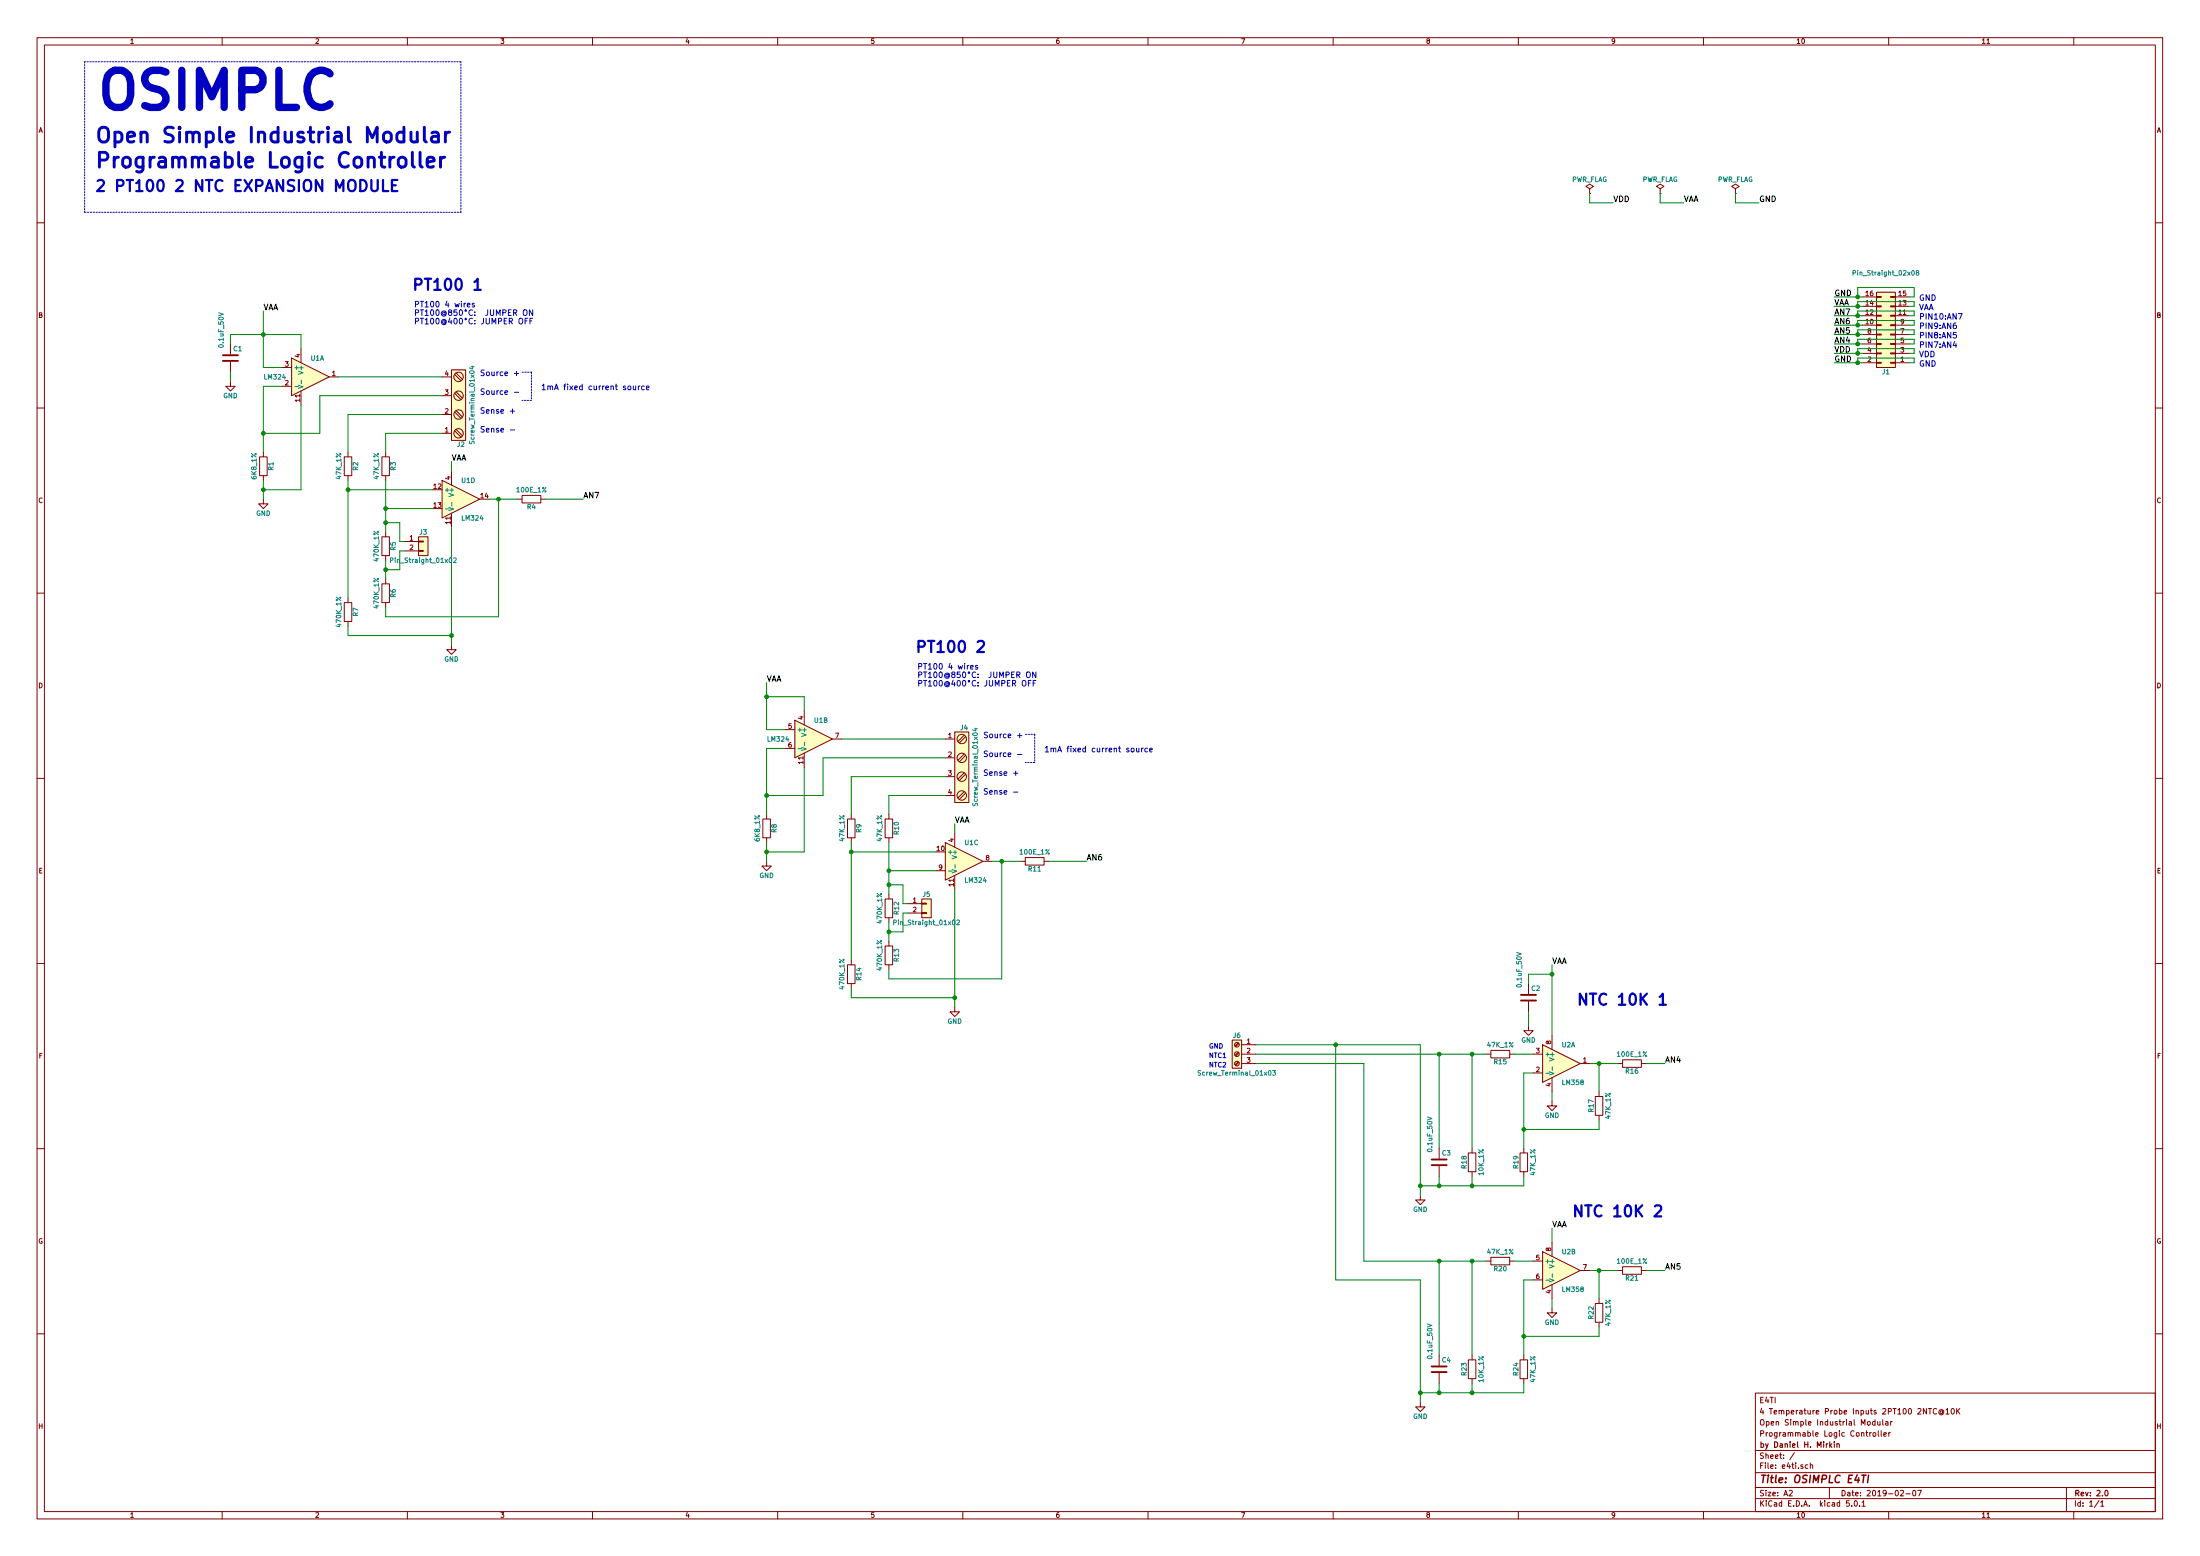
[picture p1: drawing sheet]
<svg xmlns="http://www.w3.org/2000/svg" width="594mm" height="420mm" viewBox="0 0 594 420" stroke-linecap="round" stroke-linejoin="round" font-family="sans-serif">
<g fill="none" stroke="#840000" stroke-width=".27">
<path d="M10 10.2h574v400h-574zM12 12.2h570v396h-570zM60 10.2v2M110 10.2v2M160 10.2v2M210 10.2v2M260 10.2v2M310 10.2v2M360 10.2v2M410 10.2v2M460 10.2v2M510 10.2v2"/>
<path d="M536.5 11.8h.8M560 10.2v2M429.3 51l1-.7-1-.6-1.1 .6 1.1 .7v1.2M429.3 52.2h.1M448.3 51l1-.7-1-.6-1 .6 1 .7v1.2M448.3 52.2h.1M468.6 51l1-.7-1-.6-1 .6 1 .7v1.2M468.6 52.2h.1M10 60.2h2M506.7 78.9h5.1v20.3h-5.1zM582 60.2h2M62.2 92.9v2.8"/>
<path d="M62.2 97.7v2.8M76.2 99.2h2.5M78.7 96.7l10.2 5.1-10.2 5zM81.3 94.1v3.9M121.9 99.9h3.8v19h-3.8zM502.9 98h3.8M502.9 87.8h3.8M502.9 85.3h3.8M502.9 82.7h3.8M502.9 80.2h3.8M502.9 95.4h3.8M502.9 92.9h3.8"/>
<path d="M502.9 90.3h3.8M506.7 80.1h1.3v.2h-1.3zM506.7 82.6h1.3v.2h-1.3zM506.7 85.1h1.3v.3h-1.3zM506.7 87.7h1.3v.2h-1.3zM506.7 90.2h1.3v.3h-1.3zM506.7 92.8h1.3v.2h-1.3zM506.7 95.3h1.3v.2h-1.3zM506.7 97.8h1.3v.3h-1.3zM510.5 80.1h1.3v.2h-1.3zM510.5 82.6h1.3v.2h-1.3zM510.5 85.1h1.3v.3h-1.3z"/>
<path d="M510.5 87.7h1.3v.2h-1.3zM510.5 90.2h1.3v.3h-1.3zM510.5 92.8h1.3v.2h-1.3zM510.5 95.3h1.3v.2h-1.3zM510.5 97.8h1.3v.3h-1.3zM511.8 98h3.8M511.8 87.8h3.8M511.8 85.3h3.8M511.8 82.7h3.8M511.8 80.2h3.8M511.8 95.4h3.8M511.8 92.9h3.8"/>
<path d="M511.8 90.3h3.8M10 110.2h2M62.2 103v1.3h1.3l-1.3 1.3-1.2-1.3h1.2M76.2 104.3h2.5M81.3 105.6v3.8M88.9 101.8h2.5M119.4 101.8h2.5M119.4 117h2.5M119.4 111.9h2.5M119.4 106.8h2.5M122.8 106.2l1.7 1.7M122.8 116.4l1.7 1.6"/>
<path d="M122.8 101.1l1.7 1.7M122.8 111.3l1.7 1.6M123.2 100.8l1.6 1.6M123.2 110.9l1.6 1.7M123.2 105.8l1.6 1.7M123.2 116l1.6 1.6M582 110.2h2M70.1 123.4h2v5h-2zM71.1 134.8v1.3h1.3l-1.3 1.2-1.3-1.2h1.3M71.1 122.1v1.3M71.1 128.4v1.3M93 123.4h2v5h-2z"/>
<path d="M94 122.1v1.3M94 128.4v1.3M103.1 123.4h2.1v5h-2.1zM104.1 122.1v1.3M104.1 128.4v1.3M119.4 129.7l10.1 5.1-10.1 5.1zM121.9 127.2v3.8M121.9 138.6v3.8M139.7 134.8h1.3M141 133.8h5v2h-5zM146 134.8h1.3M103.1 157.6h2.1v5.1h-2.1z"/>
<path d="M103.1 144.9h2.1v5.1h-2.1zM104.1 143.7v1.2M104.1 150v1.3M104.1 156.4v1.2M109.2 146.2h3.8M109.2 148.8h3.8M113 144.9h2.6v5.1h-2.6zM113 148.6h1.3v.3h-1.3zM113 146.1h1.3v.2h-1.3zM10 160.2h2M93 162.7h2v5.1h-2zM94 161.5v1.2"/>
<path d="M94 167.8v1.3M104.1 162.7v1.3M121.9 174.2v1.2h1.3l-1.3 1.3-1.3-1.3h1.3M582 160.2h2M212.1 197h2.5M214.6 194.5l10.2 5.1-10.2 5zM217.2 191.9v3.8M224.8 199.6h2.5M255.3 199.6h2.5M257.8 197.7h3.8v19h-3.8zM260.3 198.5l-1.6 1.7M260.7 198.9l-1.6 1.7"/>
<path d="M10 210.2h2M207 219.9v1.2M212.1 202.1h2.5M217.2 203.4v3.8M229.9 219.9v1.2M240 219.9v1.2M255.3 204.6h2.5M255.3 209.7h2.5M255.3 214.8h2.5M260.3 208.7l-1.6 1.7M260.3 213.8l-1.6 1.6M260.3 203.6l-1.6 1.7"/>
<path d="M260.7 214.2l-1.6 1.6M260.7 204l-1.6 1.7M260.7 209.1l-1.6 1.6M582 210.2h2M206 221.1h2v5.1h-2zM207 232.6v1.2h1.3l-1.3 1.3-1.3-1.3h1.3M207 226.2v1.3M228.9 221.1h2v5.1h-2zM229.9 226.2v1.3M239 221.1h2v5.1h-2zM240 226.2v1.3M252.7 235.1h2.6"/>
<path d="M255.3 227.5l10.1 5.1-10.1 5.1zM257.8 225v3.8M257.8 236.4v3.8M265.4 232.6h2.6M275.6 232.6h1.3M276.9 231.6h5v2h-5zM281.9 232.6h1.3M229.9 259.2v1.3M239 255.4h2v5.1h-2zM239 242.7h2v5.1h-2zM240 241.5v1.2M240 247.8v1.3"/>
<path d="M240 254.2v1.2M245.1 244h3.8M245.1 246.5h3.8M248.9 242.7h2.6v5.1h-2.6zM248.9 246.4h1.3v.3h-1.3zM248.9 243.9h1.3v.2h-1.3zM10 260.2h2M228.9 260.5h2v5.1h-2zM229.9 265.6v1.3M240 260.5v1.3M257.8 271.9v1.3h1.3l-1.3 1.3-1.3-1.3h1.3M412.7 277v1.3h1.3l-1.3 1.3-1.2-1.3h1.2"/>
<path d="M412.7 265.6v2.8M412.7 270.4v2.8M419.1 279.6v3.8M582 260.2h2M332.7 280.8h2.6v7.7h-2.6zM334.4 286.7l-.9 .8M334.4 284.1l-.9 .9M334.4 281.6l-.9 .8M334.5 286.9l-.8 .8M334.5 284.3l-.8 .9M334.5 281.8l-.8 .8M335.3 284.6h3.8"/>
<path d="M335.3 287.2h3.8M335.3 282.1h3.8M401.3 284.6h1.3M402.6 283.6h5.1v2.1h-5.1zM407.7 284.6h1.2M414 284.6h2.6M414 289.7h2.6M416.6 282.1l10.1 5.1-10.1 5.1zM419.1 297.3v1.3h1.3l-1.3 1.3-1.3-1.3h1.3M419.1 291v3.8M426.7 287.2h2.6M430.8 296.1h2v5.1h-2z"/>
<path d="M431.8 294.8v1.3M436.9 287.2h1.2M438.1 286.2h5.1v2h-5.1zM443.2 287.2h1.3M10 310.2h2M388.6 310v2.8M388.6 314.9v2.8M396.5 311.3h2v5.1h-2zM397.5 310v1.3M397.5 316.4v1.3M410.5 311.3h2v5.1h-2zM411.5 310v1.3"/>
<path d="M411.5 316.4v1.3M431.8 301.2v1.2M582 310.2h2M383.5 322.7v1.3h1.3l-1.3 1.3-1.2-1.3h1.2M402.6 339.5h5.1v2h-5.1zM416.6 338l10.1 5.1-10.1 5zM419.1 335.4v3.9M401.3 340.5h1.3M407.7 340.5h1.2M414 340.5h2.6M414 345.6h2.6M419.1 353.2v1.3h1.3l-1.3 1.3-1.3-1.3h1.3"/>
<path d="M419.1 346.9v3.8M426.7 343.1h2.6M430.8 352h2v5h-2zM431.8 350.7v1.3M431.8 357v1.3M436.9 343.1h1.2M438.1 342.1h5.1v2h-5.1zM443.2 343.1h1.3M10 360.2h2M383.5 378.6v1.3h1.3l-1.3 1.3-1.2-1.3h1.2M388.6 365.9v2.8M388.6 370.8v2.7"/>
<path d="M396.5 367.2h2v5.1h-2zM397.5 365.9v1.3M397.5 372.3v1.2M410.5 367.2h2v5.1h-2zM411.5 365.9v1.3M411.5 372.3v1.2M474 376.2h108v32h-108zM582 360.2h2M474 397.7h108M474 391.7h108M484.6 392.2l-1.3 2M488.2 395.6l-.4-.1-.3 .3 .1 .6h.6"/>
<path d="M488.8 395.6h.6l.1 .9M488.8 395v1.5M504.3 384h.7v.7h-.7zM504.9 386.8v1M505.3 386.8l-.4 .3M505.8 387h.7v.7h-.7zM506.3 383.9l-.4-.1-.3 .3 .1 .6 .6 .1M506.3 383.3v1.5M507 383.8l.1 1 .6-.1M507.2 386.3v1.3l.2 .2M507.7 383.8v1M508 386.3v1.3l.2 .2"/>
<path d="M508.4 383.3v1.3l.2 .2M508.7 387.3l.7-.1-.1-.3-.4-.1-.2 .2 .1 .7h.5M509.2 383.9h.6v.9M509.8 384.2l-.7 .3 .2 .3h.5M510 386.8v1M510.5 386.8l-.5 .3M510.5 383.8v1M511 383.8l-.5 .3M520.8 380.3h.8M523 380.5a.67 .67 0 0 0-1 .6 .67 .67 0 0 0 1 .6M524.5 381.1a.37 .37 0 0 0-.5 0 .37 .37 0 0 0 0 .5 .37 .37 0 0 0 .5 0M524.5 381l.2 .6a.67 .67 0 0 0-.1-.9 .67 .67 0 0 0-.9 0 .67 .67 0 0 0-.1 .9 .7 .7 0 0 0 1.1 .2"/>
<path d="M525.4 380.8l.5-.5v1.5M525.4 381.8h.9M527 380.5l.2-.2a.8 .8 0 0 1 .6 .8 .8 .8 0 0 1-.6 .7l-.3-.5zM528.4 380.3v1.5M528.6 381l.6 .8M529.2 380.3l-.8 .9M60 408.2v2M110 408.2v2M160 408.2v2M210 408.2v2M260 408.2v2M310 408.2v2"/>
<path d="M360 408.2v2M410 408.2v2M460 408.2v2M474 404.7h108M474 401.7h108M483.1 402.6l.6-.2 .3 .5-.9 1h.9M494 401.7v3M499.3 405.2h-.7v.7h.7v.7h-.7M500 406.6v.1M500.8 405.4l.2-.2a.8 .8 0 0 1 .6 .8 .8 .8 0 0 1-.6 .7l-.3-.5zM502.2 406.6v.1M502.8 405.7l.5-.5v1.5"/>
<path d="M502.8 406.7h.9M510 408.2v2M513.2 402.6l.6-.2 .2 .5-.9 1h.9M514.7 403.4h1.1M516.6 402.6l.2-.2a.81 .81 0 0 1 .5 .8 .81 .81 0 0 1-.5 .7l-.3-.5zM517.8 402.4h1l-.6 1.5M536.5 409.7h.8M558 401.7v6.5M560 408.2v2M566.8 405.1l-1.2 2M567.3 405.7l.4-.5v1.5M567.3 406.7h.8"/>
<circle cx="123.8" cy="117" r="1.27"/>
<circle cx="123.8" cy="101.8" r="1.27"/>
<circle cx="123.8" cy="111.9" r="1.27"/>
<circle cx="123.8" cy="106.8" r="1.27"/>
<circle cx="259.7" cy="199.6" r="1.27"/>
<circle cx="259.7" cy="209.7" r="1.27"/>
<circle cx="259.7" cy="214.8" r="1.27"/>
<circle cx="259.7" cy="204.6" r="1.27"/>
<circle cx="334" cy="282.1" r=".63"/>
<circle cx="334" cy="287.2" r=".63"/>
<circle cx="334" cy="284.6" r=".63"/>
</g>
<path d="M494.2 390.3l.5 .5M494.7 389.8l-.6 .6M495.3 389.3v.2M495.3 389.8v1M496 390l.6-.1 .1 .9M496 389.8v1M568.5 402.6l.2-.2a.8 .8 0 0 1 .6 .8 .8 .8 0 0 1-.6 .7l-.3-.5z" fill="none" stroke="#840000" stroke-width=".3"/>
<path d="M502.7 398.3h1.2M503.3 398.3l-.2 2M504.6 398.3l-.3 2" fill="none" stroke="#840000" stroke-width=".41"/>
<g fill="#ffffc2" stroke="#ffffc2" stroke-width=".27">
<path d="M506.7 78.9h5.1v20.3h-5.1z"/>
<path d="M78.7 96.7l10.2 5.1-10.2 5z"/>
<path d="M119.4 129.7l10.1 5.1-10.1 5.1z"/>
<path d="M121.9 99.9h3.8v19h-3.8z"/>
<path d="M113 144.9h2.6v5.1h-2.6z"/>
<path d="M332.7 280.8h2.6v7.7h-2.6z"/>
<path d="M255.3 227.5l10.1 5.1-10.1 5.1z"/>
<path d="M257.8 197.7h3.8v19h-3.8z"/>
<path d="M248.9 242.7h2.6v5.1h-2.6z"/>
<path d="M416.6 282.1l10.1 5.1-10.1 5.1z"/>
<path d="M416.6 338l10.1 5.1-10.1 5z"/>
<path d="M214.6 194.5l10.2 5.1-10.2 5z"/>
</g>
<g fill="none" stroke="#008484" stroke-width=".27">
<path d="M500.4 73.7h.6v-.5l-.6-.2v1.3M517.7 73.6l-.3-.3 .5-.3 .3 .3-.1 .2-.7 .3 .3 .5 .5-.2-.3-.5M127.2 99h.8M127.6 98.8v.8l-.9-.3M79.6 104.4h1M80.6 104l1.2 .4-1.2 .5M81.4 102.6v1M126.8 119.1v.6l.5 .1a.5 .5 0 0 1 .2-.5 .5 .5 0 0 1 .5-.1v.6M120.2 137.4h1M121.2 137l1.3 .5-1.3 .4M122 135.7v.9M105.4 151.3l.7-.1v-.4l-.7-.2v1.3"/>
<path d="M122.5 150.8l.5-.2 .2 .4-.8 .9h.8M263.1 196.8h.8M263.5 196.6v.8l-.9-.3M215.5 202.2h1M216.5 201.8l1.2 .4-1.2 .5M217.2 200.4v1M262.7 216.9v.6h.4a.5 .5 0 0 1 .2-.5 .5 .5 0 0 1 .6 0v.6M256.1 235.2h1M257.1 234.8l1.3 .4-1.3 .5M257.9 233.4v1M241.3 249.1l.6-.1 .1-.4-.7-.2v1.3M258.4 248.6l.5-.2 .2 .4-.8 .9h.8"/>
<path d="M324.2 289.1h-.6v.5a.5 .5 0 0 1 .5 .2 .5 .5 0 0 1 0 .5h-.6M343.6 289.1h.8l-.4 .5 .4 .1-.1 .6-.7-.1M417.4 289.8h1M418.4 289.4l1.3 .5-1.3 .4M419.2 288.1v.9M417.4 345.7h1M418.4 345.3l1.3 .4-1.3 .5M419.2 343.9v1"/>
</g>
<g fill="none" stroke="#0000c2" stroke-width=".27">
<path d="M126.2 82.4l.7-.2-.1-.2-.4-.1-.2 .2 .1 .7h.5M128.1 82l-.4-.1-.2 .2 .1 .2 .5 .2v.3h-.6M141.4 83.9l.3-.2a.53 .53 0 0 1 .6 .5v.5a.51 .51 0 0 1-.5 .5 .51 .51 0 0 1-.5-.5zM141.8 86.7h.5M142.5 85.9h-.7v1.6M143.1 86.7h.5M143.8 83.7v1.5l-.8-1.5v1.5M143.8 85.9h-.7v1.6M527.8 92.2l-.4 1.1h1M528.2 87.2l-.5 .1-.2 .3-.1 .8 .3 .3 .5-.1v-.7l-.5-.1-.3 .3M528.2 89.8h-.7l-.1 .7 .8-.1v.7l-.2 .2-.6-.2M528.8 84.7h1l-.6 1.5"/>
<path d="M137.8 111h1.2M137.8 116.1h1.2M138.4 110.4v1.2M138.9 100.9h1.2M138.9 105.9h1.2M139.5 100.3v1.1M169.6 104.4h.7l-.1 .8-.6-.1zM171 104.2l.1 1 .6-.1M171.7 104.2v1M172.4 104.2v1M172.8 104.2l-.4 .3M174 104.3l-.4-.1-.3 .3 .1 .7h.6"/>
<path d="M174.6 104.7l.7-.1-.1-.3-.4-.1-.2 .2v.8h.6M264 179.7h-.4l-.2 .2 .1 .2 .5 .2v.3h-.6M262.1 180.2l.7-.2-.1-.3h-.4l-.2 .2 .1 .7h.5M274.8 198.6h1.1M275.4 198.1v1.1M277.2 181.7l.3-.3a.53 .53 0 0 1 .7 .6v.5a.51 .51 0 0 1-.5 .5 .51 .51 0 0 1-.5-.5zM277.7 184.4h.5M278.4 183.7h-.7v1.6M279 184.4h.5M279.7 181.4v1.6l-.9-1.6v1.6M279.7 183.7h-.7v1.6M273.7 208.8h1.2"/>
<path d="M273.7 213.9h1.2M274.3 208.2v1.2M274.8 203.7h1.1M305.5 202.2h.7l-.1 .8-.6-.1zM306.9 202l.1 1 .5-.1M307.5 202v1M308.3 202v1M308.7 202l-.4 .3M309.9 202.1l-.5-.1-.3 .3 .2 .7h.6M310.5 202.5l.7-.1-.1-.3-.4-.1-.2 .2v.8h.6"/>
</g>
<path d="M100.3 48.6v2.4l.3 .5a.96 .96 0 0 0 1.3-.2l.1-.3v-2.4M103.4 48.6v3h1.5M105.8 50h1.1M107.3 48.6h-1.5v3h1.5M112.1 76.9h1.2a.82 .82 0 0 0 .6-.8 .82 .82 0 0 0-.6-.8h-1.2v3M248 174.6h1.2a.82 .82 0 0 0 .6-.7 .82 .82 0 0 0-.6-.8h-1.2v3M428.3 268.3v3l-1.7-3v3M427.1 325.5v3l-1.8-3v3" fill="none" stroke="#0000c2" stroke-width=".61"/>
<path d="M111 35.7v2.1l.2 .4a1.09 1.09 0 0 0 1.5-.2M112.7 35.7v2.6M114.6 34.4v3.4l.5 .5M116.7 35.9l.3-.2 1.2 .2 .2 .4v2M118.4 36.6l-1.4 .2a.79 .79 0 0 0-.5 .8 .79 .79 0 0 0 .5 .7l1.4-.1M120.3 35.7v2.6M121.4 35.7a1.05 1.05 0 0 0-1.1 .7M111.4 41.1v3.5l.1 .3 .4 .2M113.4 41.1v3.5l.6 .5M115.3 43.8l1.9-.4-.2-.7-1.1-.2-.6 .5v1.6l.2 .3 .4 .2 1.1-.2M118.9 42.5v2.6M120.1 42.5a1.05 1.05 0 0 0-1.2 .7" fill="none" stroke="#0000c2" stroke-width=".79"/>
<path d="M60.2 97.5h4.1M60.2 95.9h4.1M410.7 270.2h4.1M410.7 268.6h4.1M386.6 314.6h4.1M386.6 313.1h4.1M386.6 370.5h4.1M386.6 369h4.1" fill="none" stroke="#840000" stroke-width=".51"/>
<path d="M22.9 16.7v40.6M124.5 16.7h-101.6M22.9 57.3h101.6M124.5 57.3v-40.6M141 100.5h2.5M143.5 100.5v7.6M143.5 108.1h-2.5M276.9 198.3h2.5M279.4 198.3v7.6M279.4 205.9h-2.5" fill="none" stroke="#0000c2" stroke-width=".27" stroke-dasharray=".4 .4"/>
<g fill="none" stroke="#008400" stroke-width=".27">
<path d="M429.3 52.2v2.6h6.3M448.3 52.2v2.6h6.4M468.6 52.2v2.6h6.4M62.2 92.9v-2.6h19.1v3.8M71.1 84v15.2h5.1M495.3 98h7.6M495.3 95.4h7.6M495.3 92.9h7.6M495.3 90.3h7.6M495.3 87.8h7.6M495.3 85.3h7.6M495.3 82.7h7.6"/>
<path d="M495.3 80.2h7.6M501.6 98v-1.3h15.3v1.3h-1.3M501.6 80.2v-2.6h15.3v2.6h-1.3M501.6 82.7v-1.3h15.3v1.3h-1.3M501.6 85.3v-1.3h15.3v1.3h-1.3M501.6 87.8v-1.3h15.3v1.3h-1.3M501.6 90.3v-1.2h15.3v1.2h-1.3M501.6 92.9v-1.3h15.3v1.3h-1.3M501.6 95.4v-1.3h15.3v1.3h-1.3M62.2 100.5v2.5M76.2 104.3h-5.1v17.8M81.3 109.4v22.8h-10.2"/>
<path d="M91.4 101.8h28M119.4 106.8h-33v10.2h-15.3M119.4 111.9h-25.4v10.2M119.4 117h-15.3v5.1M71.1 129.7v5.1M94 132.2h22.8M94 129.7v31.8M104.1 129.7v14M104.1 137.3h12.7M121.9 124.6v2.6M132.1 134.8h7.6M134.6 134.8v31.7h-30.5v-2.5"/>
<path d="M147.3 134.8h10.2M104.1 151.3v5.1M104.1 141.1h3.8v5.1h1.3M109.2 148.8h-1.3v5h-3.8M121.9 142.4v31.8M94 169.1v2.5h27.9M207 184.3v12.7h5.1M207 188.1h10.2v3.8M227.3 199.6h28M212.1 202.1h-5.1v17.8M217.2 207.2v22.8h-10.2M255.3 204.6h-33.1v10.2h-15.2"/>
<path d="M255.3 209.7h-25.4v10.2M255.3 214.8h-15.3v5.1M207 227.5v5.1M229.9 230h22.8M229.9 227.5v31.7M240 227.5v14M240 235.1h12.7M240 238.9h3.8v5.1h1.3M257.8 222.4v2.6M268 232.6h7.6M270.5 232.6v31.7h-30.5v-2.5M283.2 232.6h10.2"/>
<path d="M240 249.1v5.1M245.1 246.5h-1.3v5.1h-3.8M257.8 240.2v31.7M229.9 266.9v2.5h27.9M412.7 273.2v3.8M419.1 260.5v19.1M419.1 263.1h-6.4v2.5M339.1 284.6h62.2M339.1 287.2h29.2v53.3h33M339.1 282.1h44.4v40.6M360.7 282.1v63.5h22.8v33M388.6 284.6v25.4"/>
<path d="M397.5 284.6v25.4M408.9 284.6h5.1M414 289.7h-2.5v20.3M419.1 294.8v2.5M429.3 287.2h7.6M431.8 287.2v7.6M444.5 287.2h5.1M388.6 317.7v2.5M397.5 317.7v2.5M411.5 317.7v2.5h-28M431.8 302.4v2.6h-20.3M419.1 331.6v3.8"/>
<path d="M388.6 340.5v25.4M397.5 340.5v25.4M408.9 340.5h5.1M414 345.6h-2.5v20.3M419.1 350.7v2.5M429.3 343.1h7.6M431.8 343.1v7.6M431.8 358.3v2.5h-20.3M444.5 343.1h5.1M388.6 373.5v2.6M397.5 373.5v2.6M411.5 373.5v2.6h-28"/>
</g>
<g fill="#008400" stroke="#008400" stroke-width=".27">
<circle cx="501.6" cy="80.2" r=".51"/>
<circle cx="501.6" cy="82.7" r=".51"/>
<circle cx="501.6" cy="85.3" r=".51"/>
<circle cx="501.6" cy="87.8" r=".51"/>
<circle cx="501.6" cy="90.3" r=".51"/>
<circle cx="501.6" cy="92.9" r=".51"/>
<circle cx="501.6" cy="95.4" r=".51"/>
<circle cx="501.6" cy="98" r=".51"/>
<circle cx="71.1" cy="90.3" r=".51"/>
<circle cx="71.1" cy="132.2" r=".51"/>
<circle cx="71.1" cy="117" r=".51"/>
<circle cx="94" cy="132.2" r=".51"/>
<circle cx="121.9" cy="171.6" r=".51"/>
<circle cx="104.1" cy="137.3" r=".51"/>
<circle cx="134.6" cy="134.8" r=".51"/>
<circle cx="431.8" cy="287.2" r=".51"/>
<circle cx="411.5" cy="305" r=".51"/>
<circle cx="397.5" cy="284.6" r=".51"/>
<circle cx="397.5" cy="320.2" r=".51"/>
<circle cx="388.6" cy="284.6" r=".51"/>
<circle cx="388.6" cy="320.2" r=".51"/>
<circle cx="383.5" cy="320.2" r=".51"/>
<circle cx="431.8" cy="343.1" r=".51"/>
<circle cx="411.5" cy="360.8" r=".51"/>
<circle cx="397.5" cy="340.5" r=".51"/>
<circle cx="397.5" cy="376.1" r=".51"/>
<circle cx="388.6" cy="340.5" r=".51"/>
<circle cx="388.6" cy="376.1" r=".51"/>
<circle cx="383.5" cy="376.1" r=".51"/>
<circle cx="104.1" cy="141.1" r=".51"/>
<circle cx="104.1" cy="153.8" r=".51"/>
<circle cx="360.7" cy="282.1" r=".51"/>
<circle cx="207" cy="188.1" r=".51"/>
<circle cx="207" cy="230" r=".51"/>
<circle cx="207" cy="214.8" r=".51"/>
<circle cx="229.9" cy="230" r=".51"/>
<circle cx="257.8" cy="269.4" r=".51"/>
<circle cx="240" cy="235.1" r=".51"/>
<circle cx="270.5" cy="232.6" r=".51"/>
<circle cx="240" cy="238.9" r=".51"/>
<circle cx="240" cy="251.6" r=".51"/>
<circle cx="419.1" cy="263.1" r=".51"/>
</g>
<text font-size="13.9" fill="#0000c2" x="25.4" y="29.5">OSIMPLC</text>
<g font-size="5.6" fill="#0000c2">
<text x="25.4" y="38.5">Open Simple Industrial Modular</text>
<text x="25.4" y="45.3">Programmable Logic Controller</text>
</g>
<g font-size="4.2" fill="#0000c2">
<text x="25.4" y="51.8">2 PT100 2 NTC EXPANSION MODULE</text>
<text x="115" y="78.4">PT100 1</text>
<text x="250.9" y="176.2">PT100 2</text>
<text x="430" y="271.5">NTC 10K 1</text>
<text x="428.7" y="328.6">NTC 10K 2</text>
</g>
<text font-size="2.8" fill="#840000" x="475" y="400.4">Title: OSIMPLC E4TI</text>
<g font-size="2.1">
<text x="435.6" y="54.5">VDD</text>
<text x="454.7" y="54.5">VAA</text>
<text x="475" y="54.5">GND</text>
<text x="71.1" y="83.7">VAA</text>
<text x="495.3" y="82.5">VAA</text>
<text x="495.3" y="79.9">GND</text>
<text x="495.3" y="85">AN7</text>
<text x="495.3" y="87.5">AN6</text>
<text x="495.3" y="90.1">AN5</text>
<text x="495.3" y="92.6">AN4</text>
<text x="495.3" y="95.2">VDD</text>
<text x="495.3" y="97.7">GND</text>
<text x="121.9" y="124.4">VAA</text>
<text x="157.5" y="134.5">AN7</text>
<text x="207" y="184.1">VAA</text>
<text x="257.8" y="222.2">VAA</text>
<text x="293.4" y="232.3">AN6</text>
<text x="419.1" y="260.3">VAA</text>
<text x="449.6" y="286.9">AN4</text>
<text x="419.1" y="331.4">VAA</text>
<text x="449.6" y="342.8">AN5</text>
</g>
<g font-size="2.1" fill="#0000c2">
<text x="111.8" y="83">PT100 4 wires</text>
<text x="518.2" y="81.2">GND</text>
<text x="518.2" y="83.7">VAA</text>
<text x="111.8" y="85.3">PT100@850°C: JUMPER ON</text>
<text x="111.8" y="87.5">PT100@400°C: JUMPER OFF</text>
<text x="518.2" y="86.3">PIN10:AN7</text>
<text x="518.2" y="88.8">PIN9:AN6</text>
<text x="518.2" y="91.4">PIN8:AN5</text>
<text x="518.2" y="93.9">PIN7:AN4</text>
<text x="129.5" y="101.5">Source +</text>
<text x="518.2" y="99">GND</text>
<text x="518.2" y="96.4">VDD</text>
<text x="129.5" y="106.6">Source -</text>
<text x="146" y="105.3">1mA fixed current source</text>
<text x="129.5" y="111.7">Sense +</text>
<text x="129.5" y="116.8">Sense -</text>
<text x="247.6" y="180.8">PT100 4 wires</text>
<text x="247.6" y="183">PT100@850°C: JUMPER ON</text>
<text x="247.6" y="185.3">PT100@400°C: JUMPER OFF</text>
<text x="265.4" y="199.3">Source +</text>
<text x="281.9" y="203.1">1mA fixed current source</text>
<text x="265.4" y="209.5">Sense +</text>
<text x="265.4" y="204.4">Source -</text>
<text x="265.4" y="214.5">Sense -</text>
</g>
<g font-size="2.1" fill="#840000">
<text x="475" y="381.9">4 Temperature Probe Inputs 2PT100 2NTC@10K</text>
<text x="475" y="378.9">E4TI</text>
<text x="475" y="387.9">Programmable Logic Controller</text>
<text x="475" y="384.9">Open Simple Industrial Modular</text>
<text x="475" y="393.9">Sheet: /</text>
<text x="475" y="390.9">by Daniel H. Mirkin</text>
<text x="475" y="396.6">File: e4ti.sch</text>
<text x="475" y="406.8">KiCad E.D.A. kicad 5.0.1</text>
<text x="475" y="404">Size: A2</text>
<text x="497" y="404">Date: 2019-02-07</text>
<text x="560" y="404">Rev: 2.0</text>
<text x="560" y="406.8">Id: 1/1</text>
</g>
<g font-size="1.8" fill="#840000">
<text x="35" y="11.8">1</text>
<text x="85" y="11.8">2</text>
<text x="135" y="11.8">3</text>
<text x="185" y="11.8">4</text>
<text x="235" y="11.8">5</text>
<text x="285" y="11.8">6</text>
<text x="335" y="11.8">7</text>
<text x="385" y="11.8">8</text>
<text x="435" y="11.8">9</text>
<text x="485" y="11.8">10</text>
<text x="535" y="11.8">11</text>
<text x="10.4" y="35.8">A</text>
<text x="582.4" y="35.8">A</text>
<text x="503.9" y="82.5">14</text>
<text x="503.9" y="79.9">16</text>
<text x="512.7" y="82.5">13</text>
<text x="512.7" y="79.9">15</text>
<text x="10.4" y="85.8">B</text>
<text x="503.9" y="87.5">10</text>
<text x="503.9" y="85">12</text>
<text x="512.7" y="85">11</text>
<text x="513.2" y="87.5">9</text>
<text x="582.4" y="85.8">B</text>
<text x="504.3" y="95.2">4</text>
<text x="504.3" y="92.6">6</text>
<text x="504.3" y="90.1">8</text>
<text x="513.2" y="95.2">3</text>
<text x="513.2" y="92.6">5</text>
<text x="513.2" y="90.1">7</text>
<text x="77" y="99">3</text>
<text x="81" y="96.5" transform="rotate(-90 81 96.5)">4</text>
<text x="89.7" y="101.5">1</text>
<text x="120.2" y="101.5">4</text>
<text x="504.3" y="97.7">2</text>
<text x="513.2" y="97.7">1</text>
<text x="77" y="104.1">2</text>
<text x="120.2" y="106.6">3</text>
<text x="81" y="108.4" transform="rotate(-90 81 108.4)">11</text>
<text x="120.2" y="111.7">2</text>
<text x="120.2" y="116.8">1</text>
<text x="117.1" y="132">12</text>
<text x="121.7" y="129.6" transform="rotate(-90 121.7 129.6)">4</text>
<text x="10.4" y="135.8">C</text>
<text x="117.1" y="137.1">13</text>
<text x="129.8" y="134.5">14</text>
<text x="582.4" y="135.8">C</text>
<text x="121.7" y="141.5" transform="rotate(-90 121.7 141.5)">11</text>
<text x="110.6" y="146">1</text>
<text x="110.6" y="148.5">2</text>
<text x="10.4" y="185.8">D</text>
<text x="582.4" y="185.8">D</text>
<text x="212.9" y="196.8">5</text>
<text x="216.9" y="194.3" transform="rotate(-90 216.9 194.3)">4</text>
<text x="212.9" y="201.8">6</text>
<text x="225.6" y="199.3">7</text>
<text x="256.1" y="199.3">1</text>
<text x="216.9" y="206.2" transform="rotate(-90 216.9 206.2)">11</text>
<text x="256.1" y="204.4">2</text>
<text x="256.1" y="209.5">3</text>
<text x="256.1" y="214.5">4</text>
<text x="257.6" y="227.3" transform="rotate(-90 257.6 227.3)">4</text>
<text x="253" y="229.8">10</text>
<text x="266.2" y="232.3">8</text>
<text x="10.4" y="235.8">E</text>
<text x="253.5" y="234.9">9</text>
<text x="257.6" y="239.3" transform="rotate(-90 257.6 239.3)">11</text>
<text x="582.4" y="235.8">E</text>
<text x="246.5" y="243.8">1</text>
<text x="246.5" y="246.3">2</text>
<text x="336.7" y="281.9">1</text>
<text x="418.8" y="282" transform="rotate(-90 418.8 282)">8</text>
<text x="10.5" y="285.8">F</text>
<text x="336.7" y="284.4">2</text>
<text x="336.7" y="286.9">3</text>
<text x="414.8" y="284.4">3</text>
<text x="427.5" y="286.9">1</text>
<text x="582.5" y="285.8">F</text>
<text x="414.8" y="289.5">2</text>
<text x="418.8" y="293.4" transform="rotate(-90 418.8 293.4)">4</text>
<text x="10.3" y="335.8">G</text>
<text x="582.3" y="335.8">G</text>
<text x="414.8" y="340.3">5</text>
<text x="418.8" y="337.8" transform="rotate(-90 418.8 337.8)">8</text>
<text x="414.8" y="345.4">6</text>
<text x="427.5" y="342.8">7</text>
<text x="418.8" y="349.3" transform="rotate(-90 418.8 349.3)">4</text>
<text x="10.4" y="385.8">H</text>
<text x="582.4" y="385.8">H</text>
<text x="35" y="409.8">1</text>
<text x="85" y="409.8">2</text>
<text x="135" y="409.8">3</text>
<text x="185" y="409.8">4</text>
<text x="235" y="409.8">5</text>
<text x="285" y="409.8">6</text>
<text x="335" y="409.8">7</text>
<text x="385" y="409.8">8</text>
<text x="435" y="409.8">9</text>
<text x="485" y="409.8">10</text>
<text x="535" y="409.8">11</text>
</g>
<g font-size="1.8" fill="#008484">
<text x="424.3" y="49.1">PWR_FLAG</text>
<text x="443.4" y="49.1">PWR_FLAG</text>
<text x="463.7" y="49.1">PWR_FLAG</text>
<text x="501.1" y="74.4">Pin_Straight_02x08</text>
<text x="60.4" y="93.6" transform="rotate(-90 60.4 93.6)">0.1uF_50V</text>
<text x="63.1" y="94.8">C1</text>
<text x="79.2" y="99.9">+</text>
<text x="81.9" y="100.7" transform="rotate(-90 81.9 100.7)">V+</text>
<text x="83.9" y="97.4">U1A</text>
<text x="508.3" y="101.1">J1</text>
<text x="60.3" y="107.5">GND</text>
<text x="71.5" y="102.5">LM324</text>
<text x="128.1" y="119.1" transform="rotate(-90 128.1 119.1)">Screw_Terminal_01x04</text>
<text x="123.5" y="120.7">J2</text>
<text x="69.3" y="129.3" transform="rotate(-90 69.3 129.3)">6K8_1%</text>
<text x="73.8" y="127" transform="rotate(-90 73.8 127)">R1</text>
<text x="92.1" y="129.3" transform="rotate(-90 92.1 129.3)">47K_1%</text>
<text x="96.7" y="127" transform="rotate(-90 96.7 127)">R2</text>
<text x="102.3" y="129.3" transform="rotate(-90 102.3 129.3)">47K_1%</text>
<text x="106.9" y="127" transform="rotate(-90 106.9 127)">R3</text>
<text x="124.7" y="130.4">U1D</text>
<text x="119.9" y="132.9">+</text>
<text x="122.6" y="133.7" transform="rotate(-90 122.6 133.7)">V+</text>
<text x="139.7" y="132.9">100E_1%</text>
<text x="142.4" y="137.5">R4</text>
<text x="69.2" y="139.3">GND</text>
<text x="124.8" y="140.6">LM324</text>
<text x="106.9" y="148.6" transform="rotate(-90 106.9 148.6)">R5</text>
<text x="113.3" y="144.4">J3</text>
<text x="102.3" y="151.4" transform="rotate(-90 102.3 151.4)">470K_1%</text>
<text x="106.1" y="152">Pin_Straight_01x02</text>
<text x="106.9" y="161.3" transform="rotate(-90 106.9 161.3)">R6</text>
<text x="96.7" y="166.4" transform="rotate(-90 96.7 166.4)">R7</text>
<text x="102.3" y="164.1" transform="rotate(-90 102.3 164.1)">470K_1%</text>
<text x="92.1" y="169.2" transform="rotate(-90 92.1 169.2)">470K_1%</text>
<text x="120" y="178.7">GND</text>
<text x="215.1" y="197.7">+</text>
<text x="219.9" y="195.2">U1B</text>
<text x="259.4" y="197.1">J4</text>
<text x="207.4" y="200.2">LM324</text>
<text x="217.8" y="198.5" transform="rotate(-90 217.8 198.5)">V+</text>
<text x="264" y="216.9" transform="rotate(-90 264 216.9)">Screw_Terminal_01x04</text>
<text x="205.2" y="227.1" transform="rotate(-90 205.2 227.1)">6K8_1%</text>
<text x="209.7" y="224.8" transform="rotate(-90 209.7 224.8)">R8</text>
<text x="228" y="227.1" transform="rotate(-90 228 227.1)">47K_1%</text>
<text x="232.6" y="224.8" transform="rotate(-90 232.6 224.8)">R9</text>
<text x="238.2" y="227.1" transform="rotate(-90 238.2 227.1)">47K_1%</text>
<text x="242.7" y="225.3" transform="rotate(-90 242.7 225.3)">R10</text>
<text x="255.8" y="230.7">+</text>
<text x="258.4" y="231.5" transform="rotate(-90 258.4 231.5)">V+</text>
<text x="260.6" y="228.2">U1C</text>
<text x="275.6" y="230.7">100E_1%</text>
<text x="205.1" y="237.1">GND</text>
<text x="260.7" y="238.3">LM324</text>
<text x="277.8" y="235.3">R11</text>
<text x="249.2" y="242.2">J5</text>
<text x="238.2" y="249.2" transform="rotate(-90 238.2 249.2)">470K_1%</text>
<text x="242" y="249.8">Pin_Straight_01x02</text>
<text x="242.7" y="246.9" transform="rotate(-90 242.7 246.9)">R12</text>
<text x="238.2" y="261.9" transform="rotate(-90 238.2 261.9)">470K_1%</text>
<text x="242.7" y="259.6" transform="rotate(-90 242.7 259.6)">R13</text>
<text x="228" y="266.9" transform="rotate(-90 228 266.9)">470K_1%</text>
<text x="232.6" y="264.7" transform="rotate(-90 232.6 264.7)">R14</text>
<text x="410.9" y="266.3" transform="rotate(-90 410.9 266.3)">0.1uF_50V</text>
<text x="413.6" y="267.6">C2</text>
<text x="255.9" y="276.4">GND</text>
<text x="333" y="280.3">J6</text>
<text x="410.8" y="281.5">GND</text>
<text x="401.8" y="282.8">47K_1%</text>
<text x="403.5" y="287.4">R15</text>
<text x="417.1" y="285.3">+</text>
<text x="419.7" y="286.1" transform="rotate(-90 419.7 286.1)">V+</text>
<text x="421.8" y="282.8">U2A</text>
<text x="436.9" y="285.3">100E_1%</text>
<text x="324.3" y="290.4">Screw_Terminal_01x03</text>
<text x="422" y="293">LM358</text>
<text x="439.1" y="289.9">R16</text>
<text x="417.1" y="301.8">GND</text>
<text x="430.3" y="300.2" transform="rotate(-90 430.3 300.2)">R17</text>
<text x="434.9" y="302" transform="rotate(-90 434.9 302)">47K_1%</text>
<text x="386.8" y="310.7" transform="rotate(-90 386.8 310.7)">0.1uF_50V</text>
<text x="389.5" y="312">C3</text>
<text x="396" y="315.5" transform="rotate(-90 396 315.5)">R18</text>
<text x="400.6" y="317.2" transform="rotate(-90 400.6 317.2)">10K_1%</text>
<text x="410" y="315.5" transform="rotate(-90 410 315.5)">R19</text>
<text x="414.6" y="317.2" transform="rotate(-90 414.6 317.2)">47K_1%</text>
<text x="381.6" y="327.2">GND</text>
<text x="401.8" y="338.7">47K_1%</text>
<text x="417.1" y="341.2">+</text>
<text x="419.7" y="342" transform="rotate(-90 419.7 342)">V+</text>
<text x="421.9" y="338.7">U2B</text>
<text x="436.9" y="341.2">100E_1%</text>
<text x="403.5" y="343.2">R20</text>
<text x="439.1" y="345.8">R21</text>
<text x="422" y="348.8">LM358</text>
<text x="417.1" y="357.7">GND</text>
<text x="430.3" y="356.1" transform="rotate(-90 430.3 356.1)">R22</text>
<text x="434.9" y="357.9" transform="rotate(-90 434.9 357.9)">47K_1%</text>
<text x="386.8" y="366.6" transform="rotate(-90 386.8 366.6)">0.1uF_50V</text>
<text x="389.5" y="367.9">C4</text>
<text x="396" y="371.4" transform="rotate(-90 396 371.4)">R23</text>
<text x="410" y="371.4" transform="rotate(-90 410 371.4)">R24</text>
<text x="400.6" y="373.1" transform="rotate(-90 400.6 373.1)">10K_1%</text>
<text x="414.6" y="373.1" transform="rotate(-90 414.6 373.1)">47K_1%</text>
<text x="381.6" y="383.1">GND</text>
</g>
<g font-size="1.8" fill="#0000c2">
<text x="326.4" y="283.1">GND</text>
<text x="326.4" y="285.7">NTC1</text>
<text x="326.4" y="288.2">NTC2</text>
</g>
</svg>
